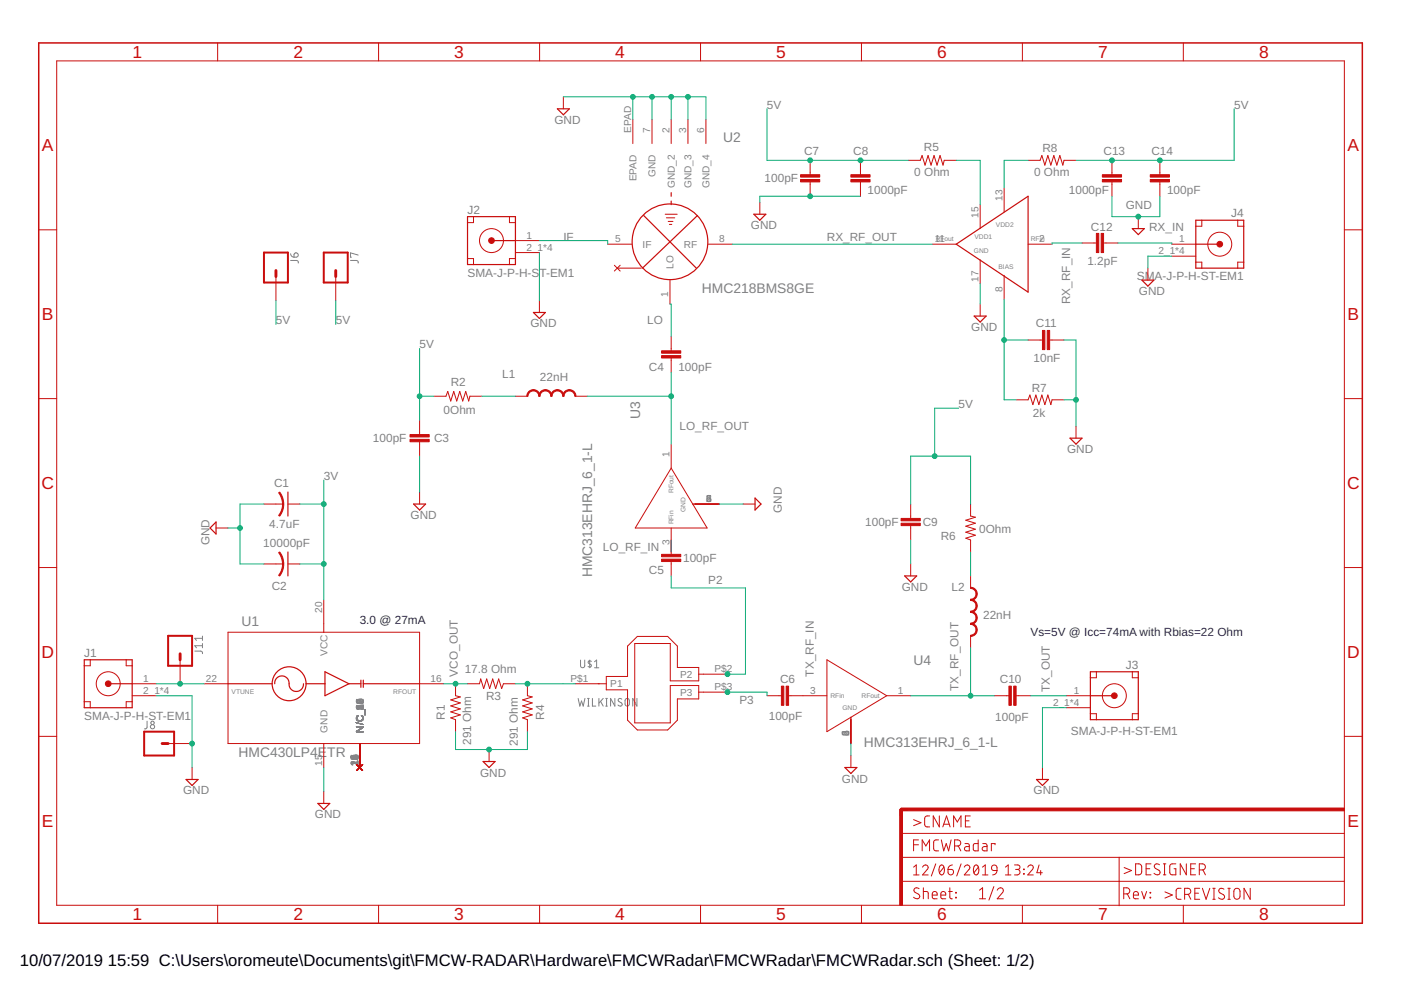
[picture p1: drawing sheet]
<svg xmlns="http://www.w3.org/2000/svg" width="297mm" height="210mm" viewBox="0 0 297 210" stroke-linecap="round" stroke-linejoin="round" font-family="sans-serif">
<g fill="none" stroke="#808080" stroke-width=".21">
<path d="M61.6 55.2l1.4 .1 .2 .2v.3M61.6 53.8l.3 .6 .4 .1M62.4 53.7a.47 .47 0 0 1 .8 .2 .47 .47 0 0 1-.4 .6h-.5zM74.3 55.2l1.4 .1 .2 .2v.3M75.9 54.1l-1.6-.5v.9h.2M146.9 106.9h.5M41.3 138l1.4 .1 .2 .5M42.9 134.9v.9M42.9 136.4v1M42.9 136.9h-1.6l.4 .5M42.9 135.3h-1.6l.4 .5M123.1 140v1.1a.44 .44 0 0 0 .4 .5 .44 .44 0 0 0 .5-.5v-1.1"/>
<path d="M125 140v1.6M31.2 152.9v1.4l-.3 .2h-.3M122.6 148.1l.3 1.6 .4-1.1 .4 1.1 .3-1.6M124.6 149.7h.3M124.6 148.1h.3M124.8 148.1v1.6M125.4 140.2l-.5-.1-.2 .3 .6 .6 .1 .2-.2 .2-.5-.1M125.6 148.1v1.6h.7M126 140.3l.5-.3v1.6M126 141.6h1M127 148.1v1.6M127.3 148.7l.6 1"/>
<path d="M127.9 148.1l-.9 1M128.4 149.7h.4M128.4 148.1h.4M128.6 148.1v1.6M130.4 148.1v1.6l-.9-1.6v1.6M131.8 148.2l-.5-.1-.2 .3v.3l.6 .3a.41 .41 0 0 1 .1 .7 .41 .41 0 0 1-.6-.1l-.2-.1M132.7 148.2l.3-.1 .3 .1 .1 1.1a.46 .46 0 0 1-.4 .4 .46 .46 0 0 1-.5-.4zM135 148.1v1.6l-.8-1.6v1.6M180.4 152.1v.5"/>
<circle cx="32.3" cy="154.1" r=".45"/>
<circle cx="32.3" cy="153.3" r=".36"/>
</g>
<g fill="#c90d0c" stroke="#c90d0c" stroke-width=".21">
<path d="M190.8 171.6h.5v20.3h-.5z"/>
<path d="M191.1 171.3h93.9v.6h-93.9z"/>
<path d="M169.7 38.1h4.1v.5h-4.1z"/>
<path d="M169.7 37h4.1v.5h-4.1z"/>
<path d="M243.9 38.1h4v.5h-4z"/>
<path d="M243.9 37h4v.5h-4z"/>
<path d="M233.7 38.1h4.1v.5h-4.1z"/>
<path d="M233.7 37h4.1v.5h-4.1z"/>
<path d="M180.4 38.1h4.1v.5h-4.1z"/>
<path d="M180.4 37h4.1v.5h-4.1z"/>
<path d="M232.5 49.5h.5v4.1h-.5z"/>
<path d="M233.5 49.5h.5v4.1h-.5z"/>
<path d="M221 70.1h.5v4h-.5z"/>
<path d="M222 70.1h.5v4h-.5z"/>
<path d="M166.7 145.5h.5v4h-.5z"/>
<path d="M165.7 145.5h.5v4h-.5z"/>
<path d="M214.9 145.5h.5v4h-.5z"/>
<path d="M213.9 145.5h.5v4h-.5z"/>
<path d="M140.3 74.4h4v.5h-4z"/>
<path d="M140.3 75.4h4v.5h-4z"/>
<path d="M140.3 117.5h4v.5h-4z"/>
<path d="M140.3 118.6h4v.5h-4z"/>
<path d="M86.9 93.2h4.1v.5h-4.1z"/>
<path d="M86.9 92.1h4.1v.5h-4.1z"/>
<path d="M191.1 110.9h4v.5h-4z"/>
<path d="M191.1 109.9h4v.5h-4z"/>
</g>
<g fill="none" stroke="#c90d0c" stroke-width=".21">
<path d="M12 12.9h273v179h-273zM46.1 9.1v3.8M80.3 9.1v3.8M114.4 9.1v3.8M148.5 9.1v3.8M182.6 9.1v3.8M216.8 9.1v3.8M250.9 9.1v3.8M119.4 20.5v2.6M134.2 25.4v5M138.2 25.4v5M142.3 25.4v5"/>
<path d="M145.9 25.4v5M149.7 25.4v5M171.8 34v3M171.8 38.6v3M182.4 34v3M182.4 38.6v3M192.6 34h2.5l.4-1 .6 2 .7-2 .6 2 .6-2 .7 2 .6-2 .6 2 .3-1h2.5M212.9 39.8v5.1M218 34h2.5l.4-1 .6 2 .7-2 .6 2 .6-2 .7 2 .6-2 .6 2 .3-1h2.5M235.8 34v3M235.8 38.6v3M245.9 34v3"/>
<path d="M245.9 38.6v3M8.2 48.7h3.8M58.5 58.6v5.1M71.2 58.6v5.1M99.1 54.8h1.3v1.3M100.4 45.9v1.3h-1.3M108 45.9v1.3h1.3M109.3 54.8h-1.3v1.3M109.3 51h5.1M109.3 53.6h5.1M128.8 51.8h5.1M130.3 56.2l1.2 1.3"/>
<path d="M130.9 56.9h5.1M131.5 56.2l-1.2 1.3M141 45.4h2.6M141.3 46.2h1.8M141.7 46.9h1M141.9 47.6h.5M142 59.4v5.1M150.2 51.8h5.1M161.1 42.9v2.5M197.7 51.8h5M207.8 43.4v5.1M207.8 55.1v5.1"/>
<path d="M212.9 58.4v5.1M218 51.8h5.1M229.4 51.5h3.1M234 51.5h3M241.3 45.9v2.6M243.4 56.9v2.5M248.5 51.8h5M248.5 54.3h5M253.5 55.6h1.3v1.3M254.8 46.7v1.3h-1.3M262.4 46.7v1.3h1.3M263.7 55.6h-1.3v1.3"/>
<path d="M285 48.7h3.8M114.4 63.7v2.6M142.3 71.3v3.1M142.3 75.9v3M207.8 64.5v2.5M218 72.1h3M222.5 72.1h3.1M8.2 84.5h3.8M89 89.1v3M89 93.7v3M92 84h2.6l.3-1 .7 2 .6-2 .6 2 .7-2 .6 2 .6-2 .7 2 .2-1h2.6M109.3 84h2.5"/>
<path d="M122 84h2.5M142.3 94.2v5.1M142.3 99.3l7.6 12.7h-15.2zM215.4 84.8h2.6l.4-1 .6 2 .6-2 .7 2 .6-2 .6 2 .7-2 .6 2 .3-1h2.5M228.1 90.4v2.5M285 84.5h3.8M45.8 112h2.5M56 119.6h4M56 106.9h4M61 119.6h2.6M61 106.9h2.6M89 104.3v2.6"/>
<path d="M142.3 112v5.5M142.3 119.1v3M146.9 106.9h5.6M157.5 106.9h2.6M193.1 106.9v3M193.1 111.4v3.1M193.1 119.6v2.5M205.8 106.9v2.5l1 .3-2 .6 2 .6-2 .7 2 .6-2 .6 2 .7-2 .6 1 .4v2.5M8.2 120.3h3.8M19.1 139.9v1.3h-1.2M26.8 139.9v1.3h1.2M38.2 139.9v5.1"/>
<path d="M48.3 134h40.7v23.6h-40.7zM68.6 127.2v6.8M133.1 137l2-2.1h6.5l2 2.1v4.5h4.5v2.9h-6v-8h-7.5v16.9h7.5v-7.9h6v2.8h-4.5v4.5l-2 2.1h-6.5l-2-2.1v-6.4h-4.6v-2.9h4.6zM175.3 139.9l12.7 7.6-12.7 7.6zM205.8 122.1v2.6M205.8 134.8v2.6M285 120.3h3.8M8.2 156.1h3.8M17.9 148.8h1.2v1.3M28 145h5.1M28 147.5h5.1M28 148.8h-1.2v1.3"/>
<path d="M35.6 157.6h5.1M43.3 145h5M68.6 157.6v5.1M76.3 157.6v5.1M89 145h5M96.6 145v2.5l1 .3-2 .6 2 .6-2 .7 2 .6-2 .6 2 .7-2 .6 1 .4v2.5M99.1 145h2.6l.2-1 .7 2 .6-2 .6 2 .7-2 .6 2 .6-2 .7 2 .3-1h2.6M103.7 158.9v2.6M111.8 145v2.5l1 .3-2 .6 2 .6-2 .7 2 .6-2 .6 2 .7-2 .6 1 .4v2.5M122 145h6.6M148.1 142.9h6.1M148.1 146.7h6.1"/>
<path d="M162.6 147.5h3.1M167.2 147.5h8.1M180.4 152.1v5.5M188 147.5h5.1M210.9 147.5h3M215.4 147.5h3.1M226.1 147.5h5.1M226.1 150.1h5.1M231.2 151.3h1.3v1.3M232.5 142.4v1.3h-1.3M240.1 142.4v1.3h1.2M241.3 151.3h-1.2v1.3"/>
<path d="M285 156.1h3.8M40.7 162.7v2.6M68.6 167.8v2.5M75.7 162.1l1.2 1.2M76.9 162.1l-1.2 1.2M180.4 160.2v2.5M191.1 176.7h93.9M193.7 173.8l1.6 .6-1.6 .7M193.7 179.1h1M194.7 178.1h-1v2.3M197.1 173h-.7l-.4 .5 .2 1.6 .2 .2h.7M199 178.1h-.7l-.3 .5v1.6l.3 .2h.7"/>
<path d="M199.2 173v2.3l-1.3-2.3v2.3M199.6 178.1l.5 2.3 .5-1.5 .5 1.5 .6-2.3M199.9 175.3l.8-2.3 .7 2.3M200.1 174.8h1.2M202.2 175.3v-2.3l.8 1.3 .8-1.3v2.3M202.4 179.4h.7a.65 .65 0 0 0 .6-.7 .65 .65 0 0 0-.6-.6h-.7v2.3M203.2 179.4l.5 1M204.6 178.9h.7l.2 .2v1.3h-.6a.46 .46 0 0 1-.4-.5 .46 .46 0 0 1 .4-.4h.6M204.7 174h.8M205.7 173h-1v2.3h1M207.4 178.1v2.3h-.8l-.2-.2v-1.1l.2-.2h.8M208.4 178.9h.6l.3 .3v1.2h-.6a.46 .46 0 0 1-.5-.5 .46 .46 0 0 1 .5-.4h.6"/>
<path d="M211 179.1v-.2h-.8v1.5M221 162.7v2.6M46.1 191.9v3.8M80.3 191.9v3.8M114.4 191.9v3.8M148.5 191.9v3.8M182.6 191.9v3.8M191.1 186.9h93.9M191.1 181.8h93.9M193.7 183.9l.6-.5v2.1M193.7 185.5h1.2M194.9 188.4a.58 .58 0 0 0-.9-.1 .58 .58 0 0 0 0 .9l.7 .4a.58 .58 0 0 1 .1 .9 .58 .58 0 0 1-.9-.1l-.2-.2"/>
<path d="M195.5 180.4v-2.3l.8 1.3 .8-1.3v2.3M195.6 183.9a.59 .59 0 0 1 .8-.5 .59 .59 0 0 1 .2 .9l-1 1.2h1.2M195.8 189l.9 .1 .1 1.5M195.8 188.2v2.4M197.7 189.8h1a.54 .54 0 0 0-.4-.8 .54 .54 0 0 0-.6 .5l.1 1 .9 .1M198.4 183.2l-.9 2.5M199.3 183.5l.2-.1a.87 .87 0 0 1 .7 1.3 .59 .59 0 0 1-.5 .8 .59 .59 0 0 1-.6-.8v-.5zM199.5 189.8h1a.54 .54 0 0 0-.4-.8 .54 .54 0 0 0-.6 .5l.1 1 .9 .1M200.1 183.9l-.9 1.1M201 184.3h.7a.59 .59 0 0 1 .5 .7 .59 .59 0 0 1-.7 .5 .59 .59 0 0 1-.5-.6zM201.1 189h.8M201.4 188.2v2.1l.5 .3"/>
<path d="M201.9 183.4l-.6 .3-.3 .6M202.6 189.2l.2 .1zM202.6 190.2l.2 .2zM203.8 183.2l-1 2.5M204.4 183.9a.58 .58 0 0 1 .9-.5 .58 .58 0 0 1 .1 .9l-1 1.2h1.2M206.7 183.5l.1-.1a.87 .87 0 0 1 .7 1.3 .59 .59 0 0 1-.5 .8 .59 .59 0 0 1-.6-.8v-.5zM207.4 183.9l-.9 1.1M207.7 190.6h1.3M207.7 188.7l.6-.5v2.4M208.3 185.5h1.2M208.3 183.9l.6-.5v2.1M210.4 183.6l.3-.2 .6 .2 .1 1-1-.2-.2-.3z"/>
<path d="M210.7 188l-1 2.8M211.4 184.6l-.3 .6-.6 .3M211.4 188.7a.64 .64 0 0 1 .9-.5 .64 .64 0 0 1 .2 1.1l-1.1 1.3h1.3M213.2 185.5h1.1M213.2 183.9l.6-.5v2.1M215.1 183.4h.7a.48 .48 0 0 1 .5 .5 .48 .48 0 0 1-.5 .4h-.5M215.7 184.3a.58 .58 0 0 1 .6 .6 .58 .58 0 0 1-.6 .6h-.6M216.8 191.9v3.8M217 184.3l.1 .1zM217 185.2l.1 .1zM217.9 183.9a.58 .58 0 0 1 .8-.5 .58 .58 0 0 1 .2 .9l-1 1.2h1.2M220.3 183.4l-.5 1.6h1.2"/>
<path d="M220.6 184.6v.9M237.3 181.8v10.2M238.3 189.5h.6a.65 .65 0 0 0 .6-.6 .65 .65 0 0 0-.6-.7h-.6v2.4M238.3 183.9l1.6 .7-1.6 .6M239 189.5l.5 1.1M240.3 189.8h1.1a.55 .55 0 0 0-.4-.8 .55 .55 0 0 0-.7 .5l.1 1 1 .1M240.8 183.2h.8l.4 .4v1.4l-.4 .5h-.8zM242.1 189l.5 1.6 .5-1.6M243 184.2h.8M243.8 190.2l.2 .2zM243.8 189.2l.2 .1zM244 183.2h-1v2.3h1"/>
<path d="M245.8 183.3a.58 .58 0 0 0-.8-.1 .58 .58 0 0 0 0 .9l.7 .4a.58 .58 0 0 1 .1 .9 .58 .58 0 0 1-.9-.1l-.2-.1M246.7 183.2h.5M246.7 185.5h.5M246.9 183.2v2.3M247 189.1l1.6 .7-1.6 .6M249.3 183.2h-1l-.2 .3-.1 1.5 .2 .4 1.1 .1v-1.3h-.4M250.4 188.3l-.7 .1-.3 .4v1.7l.3 .1 .7 .1M250.9 191.9v3.8M251.2 189.6h.6a.65 .65 0 0 0 .7-.6 .65 .65 0 0 0-.7-.7h-.6v2.4M251.5 183.2v2.3l-1.3-2.3v2.3M251.9 189.6l.6 1.1M252.5 184.2h.7"/>
<path d="M253.3 189.4h.8M253.5 183.2h-1v2.3h1M254.3 184.4h.6a.65 .65 0 0 0 .7-.6 .65 .65 0 0 0-.7-.6h-.6v2.3M254.4 188.3h-1.1v2.4h1.1M254.9 188.3l.8 2.4 .8-2.4M255.1 184.4l.5 1.1M257.1 190.7h.5M257.1 188.3h.5M257.4 188.3v2.4M259.5 188.5a.58 .58 0 0 0-.9-.1 .58 .58 0 0 0 .1 .9l.7 .4a.58 .58 0 0 1 0 .9 .58 .58 0 0 1-.8-.1l-.3-.1M260.3 190.7h.5M260.3 188.3h.5"/>
<path d="M260.6 188.3v2.4M261.7 188.6a.66 .66 0 0 1 .8-.2 .66 .66 0 0 1 .4 .6v1a.66 .66 0 0 1-.6 .7 .66 .66 0 0 1-.7-.7zM265.1 188.3v2.4l-1.3-2.4v2.4"/>
<circle cx="104.2" cy="51" r="2.54"/>
<circle cx="258.6" cy="51.8" r="2.54"/>
<circle cx="22.9" cy="145" r="2.54"/>
<circle cx="236.3" cy="147.5" r="2.54"/>
</g>
<path d="M58.5 57.4v1.2M71.2 57.4v1.2M38.2 138.6v1.3M34.4 157.6h1.2M192.3 171.6h-1.2v1.3" fill="none" stroke="#c90d0c" stroke-width=".61"/>
<path d="M8.2 9.1h280.6v186.6h-280.6z" fill="none" stroke="#c90d0c" stroke-width=".32"/>
<g fill="none" stroke="#c90d0c" stroke-width=".25">
<path d="M118.2 23.1h2.5l-1.3 1.2zM99.1 45.9h10.2v10.2h-10.2zM104.2 51h5.1M136.5 45.7l11.1 11.2M142.3 40.9v.7M142.3 42.6v.8M147.9 45.7l-11.7 11.2M159.8 45.4h2.6l-1.3 1.3zM202.7 51.8l15.3-10.2v20.3zM240.1 48.5h2.5l-1.3 1.2zM242.1 59.4h2.5l-1.2 1.3zM253.5 46.7h10.2v10.2h-10.2z"/>
<path d="M253.5 51.8h5.1M113.1 66.3h2.5l-1.2 1.2zM206.5 67h2.6l-1.3 1.3zM226.9 92.9h2.5l-1.3 1.3zM45.8 110.7v2.5l-1.3-1.2zM61 104.3v5.1M61 117v5.1M87.7 106.9h2.5l-1.2 1.2zM160.1 105.6l1.3 1.3-1.3 1.2zM17.9 139.9h10.1v10.2h-10.1zM191.8 122.1h2.6l-1.3 1.3zM22.9 145h5.1"/>
<path d="M48.3 145h9.4M58.3 145a1.56 1.56 0 0 1 1.7-1.7 1.56 1.56 0 0 1 1.3 2 1.53 1.53 0 0 0 1.7 1.3 1.53 1.53 0 0 0 1.3-1.6M64.9 145h4M68.9 142.4l5.1 2.6-5.1 2.5zM74 145h2.5M76.5 144.2v1.5M77 145h12M77 144.2v1.5M231.2 142.4h10.1v10.2h-10.1zM231.2 147.5h5.1M39.5 165.3h2.5l-1.3 1.2zM67.4 170.3h2.5l-1.3 1.3z"/>
<path d="M102.4 161.5h2.6l-1.3 1.2zM179.1 162.7h2.6l-1.3 1.3zM219.8 165.3h2.5l-1.3 1.2z"/>
<circle cx="142" cy="51.3" r="8"/>
<circle cx="61.3" cy="145" r="3.6"/>
</g>
<g fill="#c90d0c" stroke="#c90d0c" stroke-width=".21">
<path d="M112.1 83l1-.4v.3l-.7 .2-.3 .4-.1 .5h-.3l.1-.5z" fill-rule="evenodd"/>
<path d="M113.1 82.6a1.37 1.37 0 0 1 1.4 1.4h-.3l-.1-.5-.3-.4-.7-.2z" fill-rule="evenodd"/>
<path d="M114.6 83l1-.4v.3l-.7 .2-.3 .4-.1 .5h-.3l.1-.5z" fill-rule="evenodd"/>
<path d="M115.6 82.6a1.37 1.37 0 0 1 1.4 1.4h-.2l-.1-.5-.3-.4-.8-.2z" fill-rule="evenodd"/>
<path d="M117.2 83l1-.4v.3l-.7 .2-.4 .4-.1 .5h-.2v-.5z" fill-rule="evenodd"/>
<path d="M118.2 82.6a1.37 1.37 0 0 1 1.4 1.4h-.3l-.1-.5-.3-.4-.7-.2z" fill-rule="evenodd"/>
<path d="M119.7 83l1-.4v.3l-.7 .2-.3 .4-.1 .5h-.3l.1-.5z" fill-rule="evenodd"/>
<path d="M120.7 82.6a1.37 1.37 0 0 1 1.4 1.4h-.2l-.1-.5-.4-.4-.7-.2z" fill-rule="evenodd"/>
<path d="M205.8 124.5a1.37 1.37 0 0 1 1.4 1.4h-.3l-.2-.7-.4-.3-.5-.1z" fill-rule="evenodd"/>
<path d="M205.8 127.1l.7-.3 .3-.4 .1-.5h.3a1.37 1.37 0 0 1-1.4 1.4z" fill-rule="evenodd"/>
<path d="M205.8 127.1a1.37 1.37 0 0 1 1.4 1.4h-.3l-.2-.8-.4-.3-.5-.1z" fill-rule="evenodd"/>
<path d="M205.8 129.6l.7-.3 .3-.4 .1-.4h.3a1.37 1.37 0 0 1-1.4 1.4z" fill-rule="evenodd"/>
<path d="M205.8 129.6a1.37 1.37 0 0 1 1.4 1.4h-.3l-.2-.7-.4-.3-.5-.1z" fill-rule="evenodd"/>
<path d="M205.8 132.1l.7-.2 .3-.4 .1-.5h.3a1.37 1.37 0 0 1-1.4 1.4z" fill-rule="evenodd"/>
<path d="M205.8 132.1a1.37 1.37 0 0 1 1.4 1.4h-.3l-.2-.7-.4-.3-.5-.1z" fill-rule="evenodd"/>
<path d="M205.8 134.7l.7-.3 .3-.4 .1-.5h.3a1.37 1.37 0 0 1-1.4 1.4z" fill-rule="evenodd"/>
<path d="M59.9 119.6h.3l-.1 .8-.4 1-.4 .7-.2-.1 .5-.9z" fill-rule="evenodd"/>
<path d="M59.1 117.2l.2-.2 .4 .7 .5 1.9h-.3l-.1-1z" fill-rule="evenodd"/>
<path d="M59.9 106.9h.3l-.1 .8-.4 1-.4 .7-.2-.1 .7-1.4z" fill-rule="evenodd"/>
<path d="M59.1 104.5l.2-.2 .4 .7 .5 1.9h-.3l-.1-1z" fill-rule="evenodd"/>
<circle cx="236.3" cy="147.5" r=".61"/>
<circle cx="258.6" cy="51.8" r=".61"/>
<circle cx="104.2" cy="51" r=".62"/>
<circle cx="22.9" cy="145" r=".61"/>
</g>
<path d="M56 53.6h5v6.3h-5zM68.6 53.6h5.1v6.3h-5.1zM35.6 134.8h5.1v6.4h-5.1zM30.6 155.1h6.3v5.1h-6.3z" fill="none" stroke="#c90d0c" stroke-width=".42"/>
<g fill="none" stroke="#0dab76" stroke-width=".21">
<path d="M119.4 20.5h30.3v4.9M134.2 20.5v4.9M138.2 20.5v4.9M142.3 20.5v4.9M145.9 20.5v4.9M162.6 23.1v10.9h30M202.7 34h5.1v9.4M218 34h-5.1v5.8M261.7 23.1v10.9h-33.6M114.4 53.6v10.1M114.4 51h14.4v.8M155.3 51.8h42.4"/>
<path d="M182.4 41.6h-21.3v1.3M229.4 51.5h-6.3v.3M235.8 41.6v4.3h10.1v-4.3M237 51.5h11.5v.3M248.5 54.3h-5.1v2.6M58.5 63.7v5.1M71.2 63.7v5.1M89 73.9v15.2M142 64.5h.3v6.8M142.3 78.9v15.3M207.8 60.2v4.3M212.9 63.5v21.3h2.5"/>
<path d="M212.9 72.1h5.1M225.6 72.1h2.5v18.3M89 96.7v7.6M89 84h3M102.2 84h7.1M124.5 84h17.8M203.2 86.6h-5v10.1M225.6 84.8h2.5M48.3 112h2.6M56 106.9h-5.1v12.7h5.1M63.6 119.6h5M63.6 106.9h5"/>
<path d="M68.6 101.8v25.4M142.3 114.5v2.5M152.5 106.9h5M193.1 106.9v-10.2h12.7v10.2M193.1 114.5v5.1M205.8 117v5.1M142.3 122.1v2.6h15.8v18.2h-4.1M205.8 137.4v10.1M33.1 145h10.2M33.1 147.5h7.6v15.2M94 145h5.1M96.6 155.1v3.8h15.2v-3.8"/>
<path d="M109.3 145h12.7M154 146.7h8.6v.8M180.4 157.6v2.6M193.1 147.5h17.8M218.5 147.5h7.6M226.1 150.1h-5.1v12.6M68.6 162.7v5.1"/>
</g>
<g fill="#0dab76" stroke="#0dab76" stroke-width=".21">
<circle cx="96.6" cy="145" r=".51"/>
<circle cx="111.8" cy="145" r=".51"/>
<circle cx="171.8" cy="41.6" r=".51"/>
<circle cx="241.3" cy="45.9" r=".51"/>
<circle cx="40.7" cy="157.6" r=".51"/>
<circle cx="103.7" cy="158.9" r=".51"/>
<circle cx="134.2" cy="20.5" r=".51"/>
<circle cx="138.2" cy="20.5" r=".51"/>
<circle cx="142.3" cy="20.5" r=".51"/>
<circle cx="145.9" cy="20.5" r=".51"/>
<circle cx="50.9" cy="112" r=".51"/>
<circle cx="228.1" cy="84.8" r=".51"/>
<circle cx="212.9" cy="72.1" r=".51"/>
<circle cx="142.3" cy="84" r=".51"/>
<circle cx="38.2" cy="145" r=".51"/>
<circle cx="205.8" cy="147.5" r=".51"/>
<circle cx="68.6" cy="119.6" r=".51"/>
<circle cx="68.6" cy="106.9" r=".51"/>
<circle cx="198.2" cy="96.7" r=".51"/>
<circle cx="182.4" cy="34" r=".51"/>
<circle cx="171.8" cy="34" r=".51"/>
<circle cx="235.8" cy="34" r=".51"/>
<circle cx="245.9" cy="34" r=".51"/>
<circle cx="89" cy="84" r=".51"/>
<circle cx="154.2" cy="146.7" r=".51"/>
<circle cx="154.2" cy="142.9" r=".51"/>
</g>
<g font-size="3.7" fill="#c90d0c">
<text x="28.1" y="12.3">1</text>
<text x="62.2" y="12.3">2</text>
<text x="96.3" y="12.3">3</text>
<text x="130.4" y="12.3">4</text>
<text x="164.6" y="12.3">5</text>
<text x="198.7" y="12.3">6</text>
<text x="232.8" y="12.3">7</text>
<text x="266.9" y="12.3">8</text>
<text x="8.9" y="32.1">A</text>
<text x="285.7" y="32.1">A</text>
<text x="8.9" y="67.9">B</text>
<text x="285.7" y="67.9">B</text>
<text x="8.8" y="103.7">C</text>
<text x="285.6" y="103.7">C</text>
<text x="8.8" y="139.5">D</text>
<text x="285.6" y="139.5">D</text>
<text x="8.9" y="175.3">E</text>
<text x="285.7" y="175.3">E</text>
<text x="28.1" y="195.1">1</text>
<text x="62.2" y="195.1">2</text>
<text x="96.3" y="195.1">3</text>
<text x="130.4" y="195.1">4</text>
<text x="164.6" y="195.1">5</text>
<text x="198.7" y="195.1">6</text>
<text x="232.8" y="195.1">7</text>
<text x="266.9" y="195.1">8</text>
</g>
<g font-size="3.5">
<text x="4.2" y="204.7">10/07/2019</text>
<text x="22.9" y="204.7">15:59 C:\Users\oromeute\Documents\git\FMCW-RADAR\Hardware\FMCWRadar\FMCWRadar\FMCWRadar.sch (Sheet: 1/2)</text>
</g>
<g font-size="2.9" fill="#808080">
<text x="153.3" y="30.1">U2</text>
<text x="148.8" y="62.2">HMC218BMS8GE</text>
<text x="135.7" y="88.7" transform="rotate(-90 135.7 88.7)">U3</text>
<text x="125.6" y="122.4" transform="rotate(-90 125.6 122.4)">HMC313EHRJ_6_1-L</text>
<text x="51.2" y="132.8">U1</text>
<text x="193.7" y="140.9">U4</text>
<text x="50.6" y="160.5">HMC430LP4E</text>
<text x="69.4" y="160.5">TR</text>
<text x="183.2" y="158.4">HMC313EHRJ_6_1-L</text>
</g>
<g font-size="2.5" fill="#808080">
<text x="162.6" y="23.1">5V</text>
<text x="261.7" y="23.1">5V</text>
<text x="117.5" y="26.2">GND</text>
<text x="170.5" y="32.9">C7</text>
<text x="180.9" y="32.9">C8</text>
<text x="195.9" y="32">R5</text>
<text x="221" y="32.2">R8</text>
<text x="234" y="32.9">C13</text>
<text x="244.1" y="32.9">C14</text>
<text x="162.1" y="38.7">100pF</text>
<text x="183.9" y="41.2">1000pF</text>
<text x="193.9" y="37.3">0 Ohm</text>
<text x="219.2" y="37.3">0 Ohm</text>
<text x="226.6" y="41.2">1000pF</text>
<text x="247.4" y="41.2">100pF</text>
<text x="99.1" y="45.3">J2</text>
<text x="238.7" y="44.3">GND</text>
<text x="261" y="46">J4</text>
<text x="119.4" y="51">IF</text>
<text x="159.2" y="48.6">GND</text>
<text x="175.3" y="51">RX_RF_OUT</text>
<text x="231.3" y="49">C12</text>
<text x="243.6" y="49">RX_IN</text>
<text x="99.1" y="58.6">SMA-J-P-H-S</text>
<text x="114.4" y="58.6">T-EM1</text>
<text x="230.6" y="56.1">1.2pF</text>
<text x="241" y="59.4">SMA-J-P-H-ST-EM1</text>
<text x="226.9" y="64.5" transform="rotate(-90 226.9 64.5)">RX_RF_IN</text>
<text x="241.5" y="62.6">GND</text>
<text x="58.5" y="68.8">5V</text>
<text x="71.2" y="68.8">5V</text>
<text x="112.5" y="69.4">GND</text>
<text x="137.2" y="68.8">LO</text>
<text x="205.9" y="70.2">GND</text>
<text x="219.6" y="69.3">C11</text>
<text x="89" y="73.9">5V</text>
<text x="219.1" y="76.7">10nF</text>
<text x="95.6" y="81.8">R2</text>
<text x="106.5" y="80.2">L1</text>
<text x="114.5" y="80.7">22nH</text>
<text x="137.6" y="78.6">C4</text>
<text x="143.8" y="78.6">100pF</text>
<text x="218.7" y="83">R7</text>
<text x="94" y="87.8">0Ohm</text>
<text x="203.3" y="86.6">5V</text>
<text x="219" y="88.3">2k</text>
<text x="79.1" y="93.8">100pF</text>
<text x="92" y="93.8">C3</text>
<text x="144.1" y="91.1">LO_RF_OUT</text>
<text x="68.7" y="101.8">3V</text>
<text x="226.2" y="96.1">GND</text>
<text x="58.1" y="103.3">C1</text>
<text x="57.1" y="112">4.7uF</text>
<text x="87.1" y="110">GND</text>
<text x="165.8" y="108.8" transform="rotate(-90 165.8 108.8)">GND</text>
<text x="183.4" y="111.6">100pF</text>
<text x="195.6" y="111.6">C9</text>
<text x="207.6" y="113">0Ohm</text>
<text x="44.4" y="115.6" transform="rotate(-90 44.4 115.6)">GND</text>
<text x="55.8" y="116">10000pF</text>
<text x="127.8" y="116.8">LO_RF_IN</text>
<text x="144.8" y="119.2">100pF</text>
<text x="199.5" y="114.5">R6</text>
<text x="57.6" y="125.2">C2</text>
<text x="137.6" y="121.7">C5</text>
<text x="150.2" y="123.9">P2</text>
<text x="191.2" y="125.3">GND</text>
<text x="201.7" y="125.4">L2</text>
<text x="208.4" y="131.3">22nH</text>
<text x="17.9" y="139.2">J1</text>
<text x="97.1" y="143.4" transform="rotate(-90 97.1 143.4)">VCO_OUT</text>
<text x="98.5" y="142.7">17.8 Ohm</text>
<text x="172.5" y="143.4" transform="rotate(-90 172.5 143.4)">TX_RF_IN</text>
<text x="238.7" y="141.8">J3</text>
<text x="103" y="148.5">R3</text>
<text x="156.8" y="149.3">P3</text>
<text x="165.4" y="144.7">C6</text>
<text x="203.3" y="146.5" transform="rotate(-90 203.3 146.5)">TX_RF_OUT</text>
<text x="212" y="144.7">C10</text>
<text x="222.6" y="146.7" transform="rotate(-90 222.6 146.7)">TX_OUT</text>
<text x="17.9" y="152.6">SMA-J-P-H-ST-EM1</text>
<text x="94.3" y="152.6" transform="rotate(-90 94.3 152.6)">R1</text>
<text x="115.4" y="152.6" transform="rotate(-90 115.4 152.6)">R4</text>
<text x="163" y="152.6">100pF</text>
<text x="211" y="152.8">100pF</text>
<text x="227.1" y="155.9">SMA-J-P-H-ST-EM1</text>
<text x="99.9" y="157.9" transform="rotate(-90 99.9 157.9)">291 Ohm</text>
<text x="109.8" y="158.2" transform="rotate(-90 109.8 158.2)">291 Ohm</text>
<text x="101.8" y="164.6">GND</text>
<text x="178.5" y="165.9">GND</text>
<text x="38.8" y="168.5">GND</text>
<text x="66.7" y="173.5">GND</text>
<text x="219.1" y="168.5">GND</text>
</g>
<g font-size="2.5" fill="#090d99">
<text x="76.3" y="132.3">3.0 @ 27mA</text>
<text x="218.5" y="134.8">Vs=5V @ Icc=74mA with Rbias=22 Ohm</text>
</g>
<g font-size="2.1" fill="#808080">
<text x="133.8" y="28.1" transform="rotate(-90 133.8 28.1)">EPAD</text>
<text x="137.9" y="28.1" transform="rotate(-90 137.9 28.1)">7</text>
<text x="141.9" y="28.1" transform="rotate(-90 141.9 28.1)">2</text>
<text x="145.5" y="28.1" transform="rotate(-90 145.5 28.1)">3</text>
<text x="149.3" y="28.1" transform="rotate(-90 149.3 28.1)">6</text>
<text x="134.9" y="38.4" transform="rotate(-90 134.9 38.4)">EPAD</text>
<text x="139" y="37.5" transform="rotate(-90 139 37.5)">GND</text>
<text x="143.1" y="39.9" transform="rotate(-90 143.1 39.9)">GND_2</text>
<text x="146.6" y="39.9" transform="rotate(-90 146.6 39.9)">GND_3</text>
<text x="150.4" y="39.9" transform="rotate(-90 150.4 39.9)">GND_4</text>
<text x="207.5" y="46.1" transform="rotate(-90 207.5 46.1)">15</text>
<text x="212.5" y="42.6" transform="rotate(-90 212.5 42.6)">13</text>
<text x="111.6" y="50.7">1</text>
<text x="111.6" y="53.2">2_1*4</text>
<text x="130.4" y="51.4">5</text>
<text x="136.3" y="52.5">IF</text>
<text x="145" y="52.5">RF</text>
<text x="152.5" y="51.4">8</text>
<text x="198.2" y="51.4">11</text>
<text x="220.3" y="51.4">2</text>
<text x="245.6" y="54">2_1*4</text>
<text x="250" y="51.4">1</text>
<text x="142.8" y="57.1" transform="rotate(-90 142.8 57.1)">LO</text>
<text x="207.5" y="59.8" transform="rotate(-90 207.5 59.8)">17</text>
<text x="141.7" y="62.9" transform="rotate(-90 141.7 62.9)">1</text>
<text x="212.5" y="61.9" transform="rotate(-90 212.5 61.9)">8</text>
<text x="141.9" y="96.9" transform="rotate(-90 141.9 96.9)">1</text>
<text x="149.7" y="106.5">2</text>
<text x="149.7" y="106.5">4</text>
<text x="149.7" y="106.5">5</text>
<text x="149.7" y="106.5">6</text>
<text x="141.9" y="115.5" transform="rotate(-90 141.9 115.5)">3</text>
<text x="68.3" y="129.9" transform="rotate(-90 68.3 129.9)">20</text>
<text x="69.4" y="139.1" transform="rotate(-90 69.4 139.1)">VCC</text>
<text x="144.2" y="143.7">P2</text>
<text x="151.5" y="142.6">P$2</text>
<text x="30.4" y="144.6">1</text>
<text x="30.4" y="147.1">2_1*4</text>
<text x="43.6" y="144.6">22</text>
<text x="91.3" y="144.6">16</text>
<text x="120.9" y="144.6">P$1</text>
<text x="129.4" y="145.7">P1</text>
<text x="144.2" y="147.5">P3</text>
<text x="151.5" y="146.4">P$3</text>
<text x="171.8" y="147.1">3</text>
<text x="190.3" y="147.1">1</text>
<text x="223.3" y="149.7">2_1*4</text>
<text x="227.7" y="147.1">1</text>
<text x="69.4" y="155.3" transform="rotate(-90 69.4 155.3)">GND</text>
<text x="77" y="155.3" transform="rotate(-90 77 155.3)">N/C_21</text>
<text x="77" y="155.3" transform="rotate(-90 77 155.3)">N/C_30</text>
<text x="77" y="155.3" transform="rotate(-90 77 155.3)">N/C_42</text>
<text x="77" y="155.3" transform="rotate(-90 77 155.3)">N/C_53</text>
<text x="77" y="155.3" transform="rotate(-90 77 155.3)">N/C_64</text>
<text x="77" y="155.3" transform="rotate(-90 77 155.3)">N/C_75</text>
<text x="77" y="155.3" transform="rotate(-90 77 155.3)">N/C_86</text>
<text x="77" y="155.3" transform="rotate(-90 77 155.3)">N/C_97</text>
<text x="77" y="155.3" transform="rotate(-90 77 155.3)">N/C_18</text>
<text x="77" y="155.3" transform="rotate(-90 77 155.3)">N/C_19</text>
<text x="77" y="155.3" transform="rotate(-90 77 155.3)">N/C_10</text>
<text x="77" y="155.3" transform="rotate(-90 77 155.3)">N/C_1</text>
<text x="77" y="155.3" transform="rotate(-90 77 155.3)">N/C_2</text>
<text x="77" y="155.3" transform="rotate(-90 77 155.3)">N/C</text>
<text x="75.9" y="161.2" transform="rotate(-90 75.9 161.2)">1</text>
<text x="75.9" y="161.2" transform="rotate(-90 75.9 161.2)">2</text>
<text x="75.9" y="161.2" transform="rotate(-90 75.9 161.2)">3</text>
<text x="75.9" y="161.2" transform="rotate(-90 75.9 161.2)">4</text>
<text x="75.9" y="161.2" transform="rotate(-90 75.9 161.2)">5</text>
<text x="75.9" y="161.2" transform="rotate(-90 75.9 161.2)">6</text>
<text x="75.9" y="161.2" transform="rotate(-90 75.9 161.2)">7</text>
<text x="75.9" y="161.2" transform="rotate(-90 75.9 161.2)">8</text>
<text x="75.9" y="161.2" transform="rotate(-90 75.9 161.2)">9</text>
<text x="180" y="156.1" transform="rotate(-90 180 156.1)">2</text>
<text x="180" y="156.1" transform="rotate(-90 180 156.1)">4</text>
<text x="180" y="156.1" transform="rotate(-90 180 156.1)">5</text>
<text x="180" y="156.1" transform="rotate(-90 180 156.1)">6</text>
<text x="68.3" y="162.4" transform="rotate(-90 68.3 162.4)">15</text>
<text x="75.9" y="162.4" transform="rotate(-90 75.9 162.4)">10</text>
<text x="75.9" y="162.4" transform="rotate(-90 75.9 162.4)">12</text>
<text x="75.9" y="162.4" transform="rotate(-90 75.9 162.4)">13</text>
<text x="75.9" y="162.4" transform="rotate(-90 75.9 162.4)">14</text>
<text x="75.9" y="162.4" transform="rotate(-90 75.9 162.4)">17</text>
<text x="75.9" y="162.4" transform="rotate(-90 75.9 162.4)">18</text>
<text x="75.9" y="162.4" transform="rotate(-90 75.9 162.4)">19</text>
<text x="75.9" y="162.4" transform="rotate(-90 75.9 162.4)">21</text>
<text x="75.9" y="162.4" transform="rotate(-90 75.9 162.4)">23</text>
</g>
<g font-size="1.4" fill="#808080">
<text x="198.4" y="51">RFout</text>
<text x="206.5" y="53.5">GND</text>
<text x="206.6" y="50.8">VDD1</text>
<text x="211.2" y="48.2">VDD2</text>
<text x="218.6" y="51">RFin</text>
<text x="211.7" y="57.1">BIAS</text>
<text x="142.8" y="104.6" transform="rotate(-90 142.8 104.6)">RFout</text>
<text x="142.8" y="111.2" transform="rotate(-90 142.8 111.2)">RFin</text>
<text x="145.3" y="108.7" transform="rotate(-90 145.3 108.7)">GND</text>
<text x="49.1" y="147.2">VTUNE</text>
<text x="83.4" y="147.2">RFOUT</text>
<text x="176.1" y="148">RFin</text>
<text x="182.7" y="148">RFout</text>
<text x="178.6" y="150.5">GND</text>
</g>
</svg>
